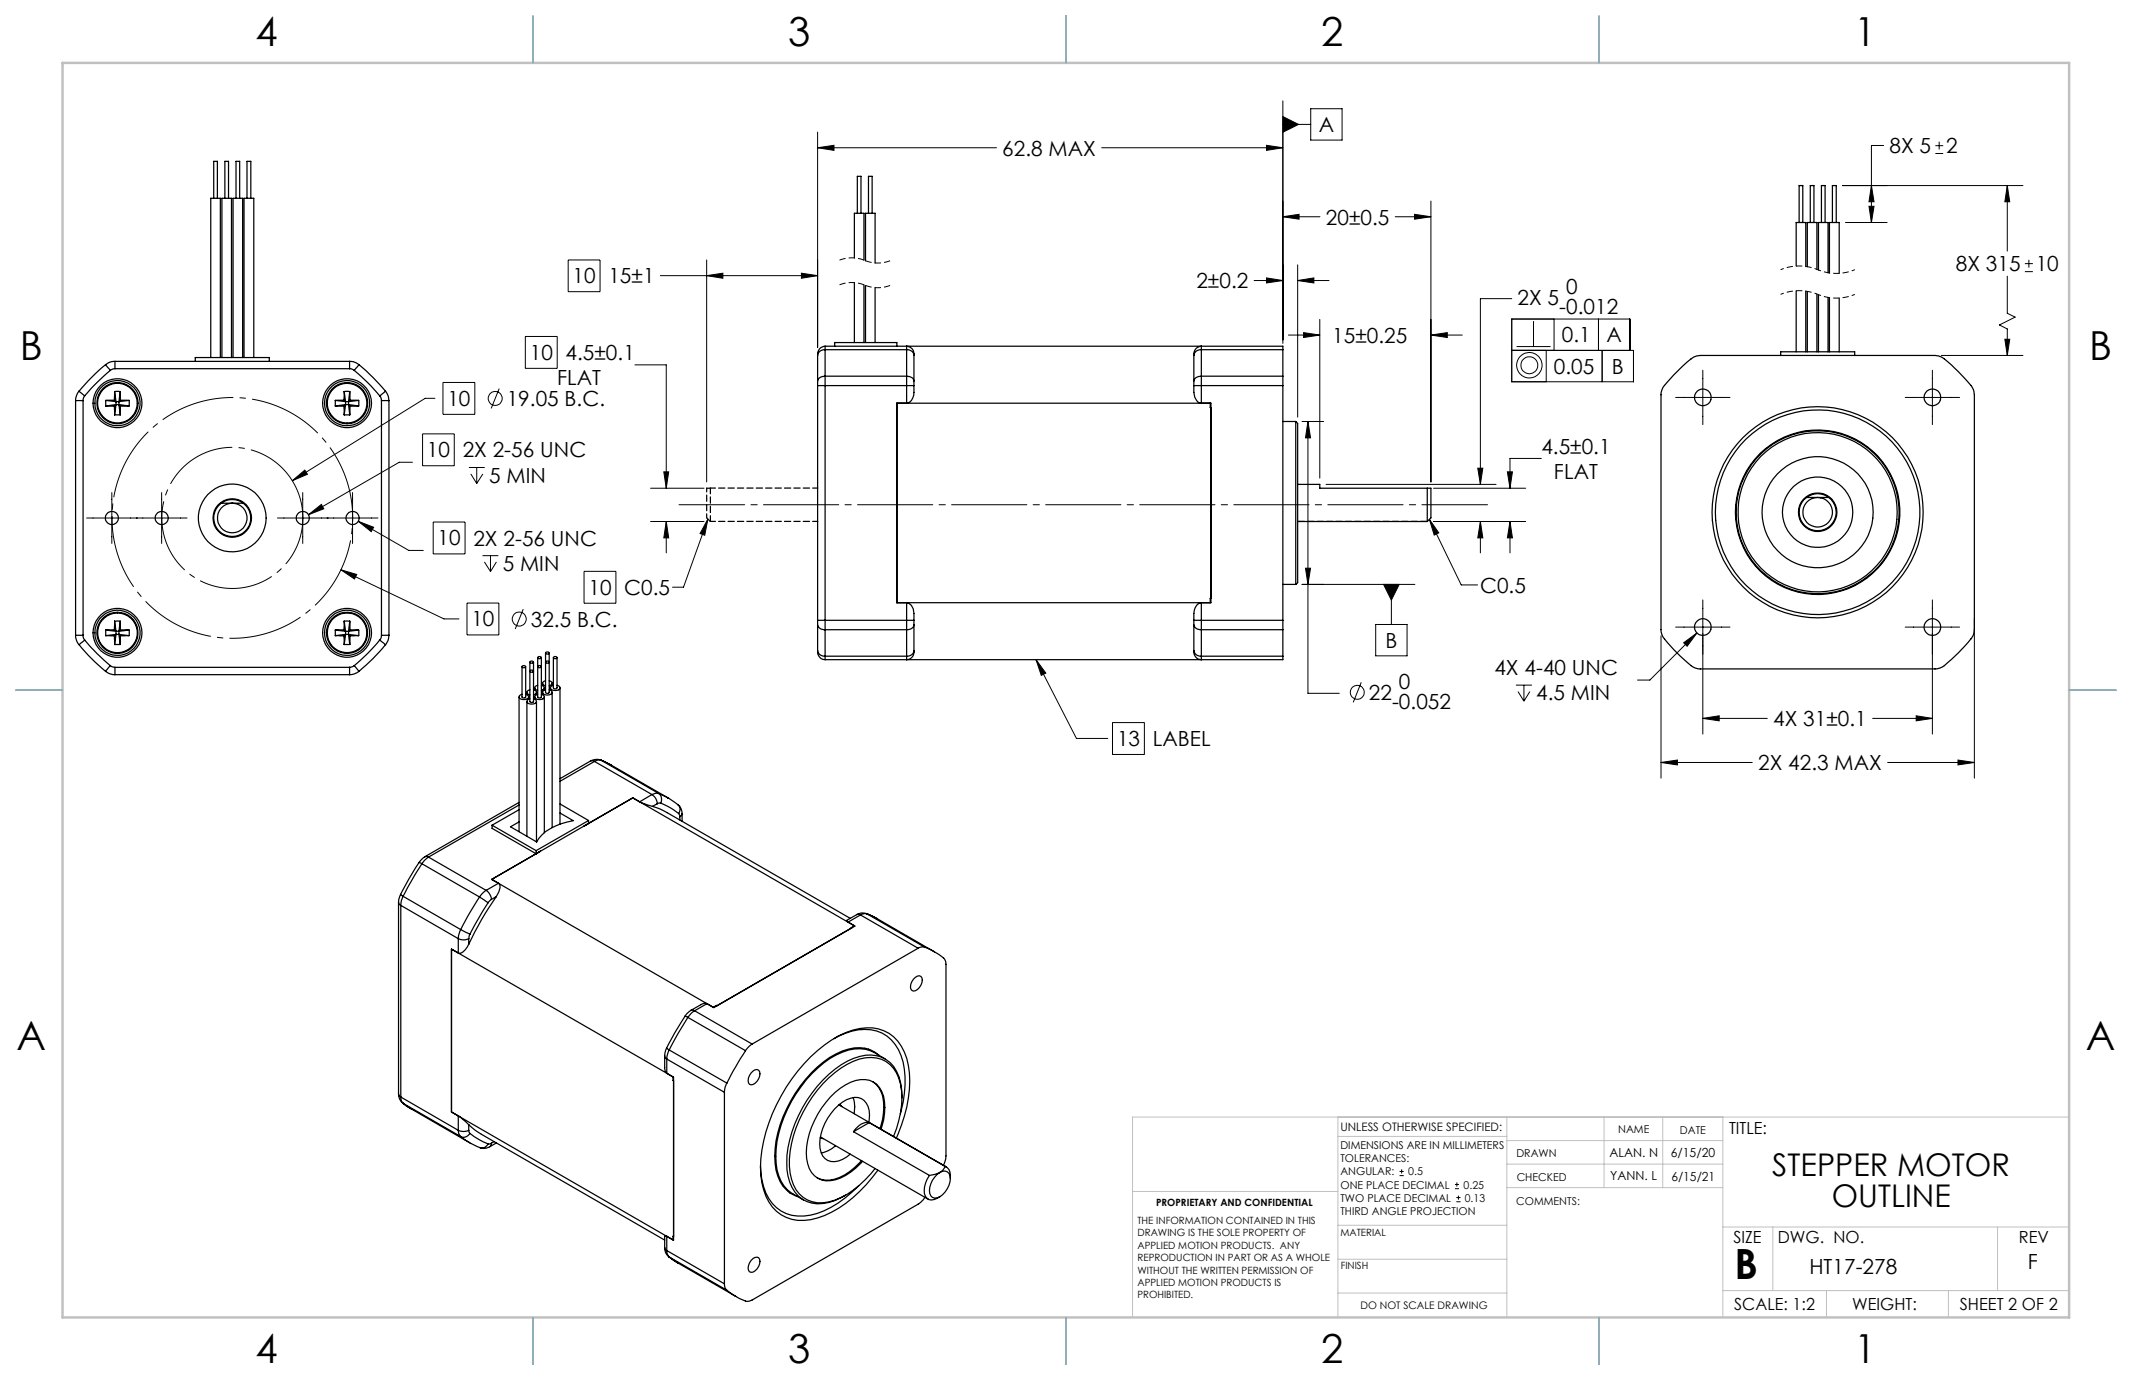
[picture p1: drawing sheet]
<svg xmlns="http://www.w3.org/2000/svg" width="432mm" height="279mm" viewBox="0 0 432 279" stroke-linecap="round" stroke-linejoin="round" font-family="sans-serif">
<g fill="none" stroke="#000" stroke-width=".2">
<path d="M165.6 29.9l3.3-.5v1zM165.6 26.7v43.6M165.6 29.9h36.2M223.1 29.9h36.7M256.5 29.4l3.3 .5-3.3 .5zM259.8 23.6l3.2 1.6-3.2 1.6zM259.8 25.2h5.7M259.8 20.4v49.1M265.5 22h6.3v6.4h-6.3zM373.2 37.6h36.5M379 37.6l.6 3.3h-1.1zM381.5 29.5h-2.5v15.5"/>
<path d="M392 31.1h1.6M392 29.5h1.6M392.7 28.7v1.6M406.5 37.6l.5 3.3h-1zM406.5 37.6v13.2M115.1 52.6h6.4v6.5h-6.4zM133.7 55.8h31.9M143.1 55.8l3.3-.5v1zM143.1 52.6v45M162.3 55.3l3.3 .5-3.3 .5zM254 56.8h5.8M256.5 56.3l3.3 .5-3.3 .5z"/>
<path d="M259.8 43.9l3.3-.5v1zM259.8 43.9h7.5M262.8 56.8l3.3-.5v1zM262.8 53.6v30.9M262.8 56.8h6.4M282.6 43.9h7.2M286.5 43.4l3.3 .5-3.3 .5zM289.8 40.7v56.9M373.8 45h8.4M378.5 41.8h1.1l-.6 3.2zM406.5 55.9v7.5l1.6 .8-3.1 1.6 1.5 .8v5.4M410.1 55h1.6"/>
<path d="M410.1 53.4h1.6M410.9 52.6v1.6M89.7 77.4h6.5v6.5h-6.5zM101.1 78.7l-1.6 4M106.4 68.1h6.5v6.5h-6.5zM128.6 73.9h6.3v24.9M260.9 67.8h6.4M264 67.3l3.3 .5-3.3 .5zM267.3 64.7v32.1M289.8 67.8l3.3-.5v1zM289.8 67.8h6.4M306.2 70.9h24.6v6.4h-24.6v-12.7h23.9v6.3"/>
<path d="M306.2 60.5h-6.4v37.6M307.2 70.2h6.8M310.6 65v5.2M313.2 70.9v6.4M314.7 64.6v6.3M323.7 64.6v6.3M324.5 70.9v6.4M344.9 75v11M391.4 75v11M393.2 72h16.5M406 68.7h1l-.5 3.3zM22.6 99.7v10.3"/>
<path d="M32.7 99.7v10.3M59.2 97.3l2.5-2.1 .6 .8zM61.3 99.7v10.3M71.4 99.7v10.3M83.5 93.6h-2.6l-18.4 10.6M85.6 87.8h6.4v6.5h-6.4zM88.1 80.6h-2l-26.9 16.7M95 94.7h3.2M95.4 96l1.2 1.9M96.6 94.7v3.2M97.8 96l-1.2 1.9M131.8 98.8h10.8"/>
<path d="M134.4 95.5h1l-.5 3.3zM263.7 85.3h4.4M264.9 85.3l.5 3.4h-1zM264.9 85.3v55.1h6.4M268.6 98.1h34.4M290.3 98.8h18.7M299.3 94.8h1l-.5 3.3zM305.3 95.5h1l-.5 3.3zM312.2 92.8h-6.4v6M339.4 80.5h11M385.9 80.5h11M17.5 104.9h20.4"/>
<path d="M56.2 104.9h20.4M62.5 104.2l2.6-2.1 .5 .9zM69 115.4l3.2 .9-.4 .9zM69 115.4l20.9 9.9h3.1M72.6 105.6l3.1 1.2-.5 .8zM72.6 105.6l10.2 5.8h2.9M87.7 105.7h6.5v6.4h-6.5zM97.7 112.5h3.2M98.1 113.8l1.2 1.9M99.3 112.5v3.2M100.5 113.8l-1.2 1.9M118.3 115.7h6.4v6.4h-6.4z"/>
<path d="M131.8 105.6h10.8M134.9 105.6l.5 3.3h-1zM134.9 105.6v6.3M143.4 105.1l-.7 3.3-.9-.4zM143.4 105.1l-5 13.8h-2.2M263.7 118.3h22.9M264.4 115h1l-.5 3.3zM280.2 118.3h3.2l-1.6 3.2zM281.8 118.3v8.1M289.5 105.1l1.9 2.8-.9 .4zM289.5 105.1l6.4 13.3h3.4M290.3 105.6h18.7"/>
<path d="M299.8 105.6l.5 3.3h-1zM299.8 105.6v6.3M305.8 105.6l.5 3.3h-1zM305.8 105.6v6.3M94.6 122.1h6.4v6.5h-6.4zM106 123.3l-1.6 4.1M209.8 133.6l2 2.7-.9 .4zM209.8 133.6l8.2 15.9h6.4M275.7 138.1l-1.6 4.1M278.6 126.4h6.4v6.4h-6.4zM307 138.7h3.3M308.6 138.7v3.3"/>
<path d="M336.4 128.7v28.9M339.4 127h11M341 130.1l2.7-1.9-2 2.6zM343.7 128.2l-9.5 9.5h-2.6M344.9 121.5v27.1M385.9 127h11M391.4 121.5v27.1M399.9 125.2v32.4M225.3 146.3h6.5v6.5h-6.5zM307.4 140l1.2 2M309.8 140l-1.2 2M336.4 154.4l3.3-.5v1z"/>
<path d="M336.4 154.4h18.5M344.9 145.5l3.3-.6v1zM344.9 145.5h13M379.3 145.5h12.1M382.3 154.4h17.6M388.1 144.9l3.3 .6-3.3 .4zM396.6 153.9l3.3 .5-3.3 .5zM283.5 238h.8M283.5 237.2h.8M283.9 236.7v.9M294.7 239.8h.8M295.1 239.4v.8"/>
<path d="M294.7 240.7h.8M295 243.3h.8M295 242.5h.8M295.4 242.1v.8"/>
<circle cx="309.7" cy="73.9" r="2.57"/>
<circle cx="309.7" cy="73.9" r="1.72"/>
<circle cx="100.3" cy="80.7" r="1.41"/>
<circle cx="105.2" cy="125.3" r="1.42"/>
<circle cx="274.9" cy="140.2" r="1.41"/>
</g>
<path d="M368.2 59.6a9.8 9.8 0 0 0-7.6 0M368.2 54.6a9.8 9.8 0 0 0-7.6 0M375.7 59.6a9.8 9.8 0 0 1-7.5 0M375.7 54.6a9.8 9.8 0 0 1-7.5 0" fill="none" stroke="#000" stroke-width=".2" stroke-dasharray="1.3 .6" stroke-dashoffset=".6" stroke-linecap="butt"/>
<path d="M175.2 57.7a6.9 6.9 0 0 0-5.3 0M175.2 52.7a6.9 6.9 0 0 0-5.3 0M180.4 57.7a6.9 6.9 0 0 1-5.2 0M180.4 52.7a6.9 6.9 0 0 1-5.2 0" fill="none" stroke="#000" stroke-width=".2" stroke-dasharray="1.3 .6" stroke-dashoffset="1.7" stroke-linecap="butt"/>
<path d="M60.7 100.7a14.3 14.3 0 0 0-23.8-5.8 14.3 14.3 0 0 0 6.2 23.7 14.3 14.3 0 0 0 17.9-16.9l-.3-1" fill="none" stroke="#000" stroke-width=".2" stroke-dasharray="15.2 1.3 1.3 1.3" stroke-dashoffset=".8" stroke-linecap="butt"/>
<path d="M70.4 97.7a24.4 24.4 0 0 0-40.9-9.8 24.4 24.4 0 0 0 11.2 40.5 24.4 24.4 0 0 0 30-29.3l-.3-1.4" fill="none" stroke="#000" stroke-width=".2" stroke-dasharray="15.2 1.3 1.3 1.3" stroke-dashoffset="7.2" stroke-linecap="butt"/>
<path d="M137.5 102.2h163.8" fill="none" stroke="#000" stroke-width=".2" stroke-dasharray="15.2 1.3 1.3 1.3" stroke-dashoffset="1.9"/>
<g fill="none" stroke="#c0c0c0" stroke-width=".2">
<path d="M271 226.2v40.5M271 230.1h34.2M305.2 226.2v40.5M305.2 235.7h43.7M305.2 230.9h43.7M324.9 226.2v14.3M336.8 226.2v14.3M348.9 226.2v40.5M419.1 226.2h-189.7v40.5M229.4 241.2h41.6M271 255h34.2M271 248.1h34.2"/>
<path d="M305.2 240.5h43.7M348.9 248.4h70.2M359.1 248.4v12.9M404.6 248.4v12.9M271 261.8h34.2M348.9 261.3h70.2M369.9 261.3v5.4M394.6 261.3v5.4"/>
</g>
<path d="M215.9 3.2v9.5M3.1 139.7h9.6M419.1 139.7h9.5M215.9 266.7v9.6" fill="none" stroke="#c0c0c0" stroke-width=".25"/>
<path d="M12.7 12.7h406.4v254h-406.4z" fill="none" stroke="#c0c0c0" stroke-width=".5"/>
<path d="M107.9 3.2v9.5M215.9 3.2v9.5M323.8 3.2v9.5M3.1 139.7h9.6M419.1 139.7h9.5M107.9 266.7v9.6M215.9 266.7v9.6M323.8 266.7v9.6" fill="none" stroke="#24a0c2" stroke-width=".25"/>
<g fill="none" stroke="#000" stroke-width=".25">
<path d="M43.3 40.1v-7.4h.7v7.4M45.5 40.1v-7.4h.8v7.4M47.8 40.1v-7.4h.7v7.4M50 40.1v-7.4h.8v7.4M173 52.2v-9h2v9.5M173 57.3v12.1M173.6 43.2v-7.5h.8v7.5M175 57.7v11.7M175.3 52.8v-9.6h1.9v10.1M175.3 57.8v11.6M175.9 43.2v-7.5h.7v7.5M177.2 58.2v11.2"/>
<path d="M363.8 53.9v-8.9h1.9v9M363.8 58.9v12.3M364.4 45v-7.4h.7v7.4M365.7 58.9v12.3M366 54v-9h2v9.6M366 59v12.2M366.6 45v-7.4h.8v7.4M368 59.5v11.7M368.3 54.7v-9.7h1.9v10.2M368.3 59.7v11.5M368.9 45v-7.4h.7v7.4M370.5 55.3v-10.3h2v10.4"/>
<path d="M371.1 45v-7.4h.8v7.4M16 79.2l1.1 1M16 79.2a2.99 2.99 0 0 0-.7 1.9M21.4 73.8l-2.8 2.6-2.6 2.8M21.4 73.8l.9 1.2M22.3 75a41.2 41.2 0 0 0-5.2 5.2M23.2 79.3h1.1M23.2 79.3v1.7M23.2 79.3l.3 2M23.3 74.6l-.4 .1-.6 .3M23.3 73.2h-.8l-1.1 .6M23.3 74.6h47.5"/>
<path d="M23.3 73.2v1.4M23.3 73.2h47.5M24.3 79.3l.1 1.7M24.3 79.3l-.2 2M39.5 73.2v-.8h15v.8M42.7 72.4v-32.3h1.9v32.3M44.9 72.4v-32.3h2v32.3M47.2 72.4v-32.3h1.9v32.3M49.4 72.4v-32.3h2v32.3M69.7 79.3h1.1M69.7 79.3v1.7M69.7 79.3l.3 2"/>
<path d="M70.8 74.6l.4 .1 .6 .3M70.8 73.2a3 3 0 0 1 1.9 .6M70.8 73.2v1.4M70.8 79.3l.1 1.7M70.8 79.3l-.2 2M71.8 75a38 38 0 0 1 5.1 5.2M72.7 73.8l-.9 1.2M72.7 73.8a41.2 41.2 0 0 1 5.4 5.4M78.1 79.2l-1.2 1M78.1 79.2l.5 .9 .2 1M165.6 77.1a1.37 1.37 0 0 1 1.5-.9h16.5a1.3 1.3 0 0 1 1.5 .9M165.6 72a1.36 1.36 0 0 1 1.5-1.2h16.5a1.29 1.29 0 0 1 1.5 1.2"/>
<path d="M165.6 78.1h19.5M167.1 70.1a1.57 1.57 0 0 0-1.5 1.5v60.4a1.57 1.57 0 0 0 1.5 1.6M167.1 70.1h92.7v63.5h-92.7M167.1 70.1v63.5M169.1 70.1v-.7h12.5v.7M183.6 70.1a1.51 1.51 0 0 1 1.5 1.5v7.8a1.93 1.93 0 0 1-1.5 2.2zM241.8 78.1h18M242.3 70.6l1-.5v11.5a1.46 1.46 0 0 1-1.3-1.2l-.2-1v-7.8zM259.8 76.2h-16.5a1.37 1.37 0 0 0-1.5 .9M259.8 70.8h-16.5a1.36 1.36 0 0 0-1.5 1.2M339 75.9a15.5 15.5 0 0 1 4.6-3.8l.8-.1h47.5l.7 .1a7.7 7.7 0 0 1 3.3 2.5 18.4 18.4 0 0 1 3.8 4.4l.2 .9v47.6a2.81 2.81 0 0 1-.7 1.9 31.4 31.4 0 0 1-6.1 5.7l-1 .3h-47.7a3 3 0 0 1-1.9-.6 28.2 28.2 0 0 1-5.9-6.3l-.2-.8v-47.8a2.99 2.99 0 0 1 .7-1.9zM360.6 72v-.8h15v.8"/>
<path d="M370.2 60.2v11M370.5 60.3v10.9M372.5 60.4v10.8M15.3 81.1v47.5M15.3 81.1h1.5M16.8 81.1v47.5M17.1 80.2l-.3 .9M21.4 82.2h1.8M21.4 81.1v1.1M21.4 81.1l2.1 .2M23.2 81l-1.8 .1M23.2 82.2v1.8"/>
<path d="M23.2 81l.3 .3M23.2 84h1.1M23.5 81.9l-2.1 .3M23.5 81.9l-.3 .3M23.5 81.9l-.3 2.1M23.5 81.9h.6M23.5 81.3v.6M23.5 81.3h.6M24.1 81.9l.3 .3M24.1 81.9l2 .3M24.1 81.9l.2 2.1M24.1 81.3v.6"/>
<path d="M24.4 82.2l-.1 1.8M24.4 81l1.7 .1M24.4 81l-.3 .3M26.1 82.2h-1.7M26.1 81.1v1.1M26.1 81.1l-2 .2M67.9 82.2h1.8M67.9 81.1v1.1M67.9 81.1l2.1 .2M69.7 81l-1.8 .1M69.7 82.2v1.8M69.7 81l.3 .3"/>
<path d="M69.7 84h1.1M70 81.9h.6M70 81.3h.6M70 81.9l-.3 .3M70 81.3v.6M70 81.9l-2.1 .3M70 81.9l-.3 2.1M70.6 81.3v.6M70.6 81.9l.3 .3M70.6 81.9l2 .3M70.6 81.9l.2 2.1M70.9 81l1.7 .1"/>
<path d="M70.9 82.2l-.1 1.8M70.9 81l-.3 .3M72.6 82.2h-1.7M72.6 81.1v1.1M72.6 81.1l-2 .2M76.9 80.2l.3 .4 .1 .5M77.3 81.1h1.5M77.3 81.1v47.5M78.8 81.1v47.5M143.1 98.8h.8M181.6 81.6h63.7v40.4h-63.7zM245.1 81.6v.9h.2"/>
<path d="M259.8 85.3h2.6M262.4 85.3l.4 .4v32.3l-.4 .3M262.4 85.3v33M262.8 98.1h4.5v.7h22.5v6l-.7 .8M289.1 98.8v6.8M44.8 101.9a3.7 3.7 0 0 0-.5 5.5 3.7 3.7 0 0 0 5.5 0 3.7 3.7 0 0 0-.5-5.5M44.8 101.9a3.8 3.8 0 0 1 4.5 0M44.8 101.9h4.5M143.1 104.8l.8 .8M259.8 118.3h2.6M262.8 105.6h26.3M365.9 100.7a3.7 3.7 0 0 0-.5 5.5 3.7 3.7 0 0 0 5.5 0 3.7 3.7 0 0 0-.5-5.5"/>
<path d="M365.9 100.7a3.6 3.6 0 0 1 4.5 0M365.9 100.7h4.5M15.3 128.6a2.81 2.81 0 0 0 .7 1.9M15.3 128.6h1.5M16 130.5l1.9 2.2 3.5 3.2M16.8 128.6l.3 1M17.1 129.6l-1.1 .9M17.1 129.6a38.5 38.5 0 0 0 5.2 5.2M21.4 135.9a3 3 0 0 0 1.9 .7M21.4 128.7h1.8M21.4 127.6v1.1M21.4 127.6l2.1 .2"/>
<path d="M22.3 134.8l-.9 1.1M22.3 134.8l1 .3M23.2 127.5l-1.8 .1M23.2 128.7v1.8M23.2 127.5l.3 .3M23.2 125.8h1.1M23.2 125.8v1.7M23.2 130.5h1.1M23.2 125.8l.3 2M23.3 135.1h47.5M23.3 135.1v1.5M23.3 136.6h47.5"/>
<path d="M23.5 127.8v.6M23.5 128.4l-2.1 .3M23.5 128.4l-.3 .3M23.5 128.4l-.3 2.1M23.5 128.4h.6M23.5 127.8h.6M24.1 127.8v.6M24.1 128.4l.2 2.1M24.1 128.4l.3 .3M24.1 128.4l2 .3M24.3 125.8l.1 1.7M24.3 125.8l-.2 2"/>
<path d="M24.4 128.7l-.1 1.8M24.4 127.5l1.7 .1M24.4 127.5l-.3 .3M26.1 128.7h-1.7M26.1 127.6v1.1M26.1 127.6l-2 .2M67.9 128.7h1.8M67.9 127.6v1.1M67.9 127.6l2.1 .2M69.7 128.7v1.8M69.7 127.5l-1.8 .1M69.7 127.5l.3 .3"/>
<path d="M69.7 125.8h1.1M69.7 125.8v1.7M69.7 130.5h1.1M69.7 125.8l.3 2M70 128.4h.6M70 127.8h.6M70 128.4l-2.1 .3M70 128.4l-.3 .3M70 128.4l-.3 2.1M70 127.8v.6M70.6 128.4l.2 2.1M70.6 128.4l.3 .3"/>
<path d="M70.6 128.4l2 .3M70.6 127.8v.6M70.8 135.1v1.5M70.8 125.8l.1 1.7M70.8 125.8l-.2 2M70.9 128.7l-.1 1.8M70.9 127.5l1.7 .1M70.9 127.5l-.3 .3M71.8 134.8l-1 .3M71.8 134.8l.9 1.1M72.6 128.7h-1.7M72.6 127.6v1.1"/>
<path d="M72.6 127.6l-2 .2M72.7 135.9a3 3 0 0 1-1.9 .7M76.9 129.6a35.7 35.7 0 0 1-5.1 5.2M76.9 129.6l1.2 .9M77.3 128.6l-.1 .6-.3 .4M77.3 128.6h1.5M78.1 130.5a38.7 38.7 0 0 1-5.4 5.4M78.8 128.6a2.81 2.81 0 0 1-.7 1.9M105.7 135v6.1a.43 .43 0 0 0 .8 0v-6.1M105.7 134.9l.5-.1 .3 .2-.3 .2h-.3zM107.3 139.7l-.3 .1-.3 .4 .1 .2 .5 .3M107.3 134.1v7.9a.43 .43 0 0 0 .8 0v-7.9"/>
<path d="M107.3 134l.5-.2 .3 .3-.3 .2h-.3zM107.3 135.8l.5-.1 .3 .2-.3 .2h-.3zM108.1 139.7l.3 .1 .3 .4-.1 .2-.5 .3M108.3 139.2v.5M108.9 138.7l-.3 .2-.3 .3 .1 .3 .5 .3M108.9 133.1v8a.43 .43 0 0 0 .7 0v-8M108.9 133l.5-.1 .2 .2-.2 .2h-.3zM108.9 134.9l.5-.1 .2 .2-.2 .2h-.3zM109.6 138.7l.4 .2 .2 .3v.3l-.6 .3M109.9 138.3v.5M110.2 139.2v.5M110.5 137.8l-.3 .1-.3 .4 .1 .3 .5 .3"/>
<path d="M110.5 132.2v8a.4 .4 0 0 0 .4 .2 .4 .4 0 0 0 .3-.2v-8M110.5 139.7l-.3 .1-.3 .4a1.12 1.12 0 0 0 1.9 0l-.3-.4-.3-.1M110.5 134l.5-.2 .2 .3-.2 .2h-.3zM110.5 132.1l.2-.1 .5 .1a.34 .34 0 0 1-.3 .3 .34 .34 0 0 1-.4-.3zM111.2 137.8l.3 .1 .3 .4v.3l-.6 .3M111.5 139.2v.5M111.8 138.3v.5M112.1 138.7l-.3 .2-.3 .3a1.12 1.12 0 0 0 1.9 0l-.3-.3-.3-.2M112.1 133.1v6.1a.4 .4 0 0 0 .3 .3 .4 .4 0 0 0 .4-.3v-6.1M112.1 133l.5-.1 .2 .2-.2 .2h-.3zM113.4 139.2v27.7M165.6 126.5a1.37 1.37 0 0 0 1.5 1h16.5a1.3 1.3 0 0 0 1.5-1"/>
<path d="M165.6 131.7a1.37 1.37 0 0 0 1.5 1.2h16.5a1.3 1.3 0 0 0 1.5-1.2M165.6 125.6h19.5M183.6 122a1.88 1.88 0 0 1 1.5 2.2v7.8a1.51 1.51 0 0 1-1.5 1.6zM241.8 126.5a1.37 1.37 0 0 0 1.5 1h16.5M241.8 131.7a1.37 1.37 0 0 0 1.5 1.2h16.5M241.8 125.6h18M242.4 122.6l.3-.4 .6-.2v11.6a1.57 1.57 0 0 1-1.5-1.6v-7.8l.2-1.1zM245.3 121.1h-.2v.9M105.1 141.1v27.3M105.7 140.6l-.5 .3-.1 .2a1.15 1.15 0 0 0 2 0l-.1-.2-.5-.3M106.7 140.2v.5M106.7 142v27.3"/>
<path d="M107.1 141.1v.5M107.3 141.5l-.5 .3-.1 .2a1.15 1.15 0 0 0 2 0l-.1-.2-.5-.3M108.3 141.1v.5M108.7 140.2v.5M108.7 142v28.4M108.9 140.6l-.5 .3-.1 .2a1.15 1.15 0 0 0 1.9 0v-.2l-.6-.3M109.9 140.2v.5M110.2 141.1v27.5M111.8 140.2v27.3M119.6 154.1l.8 .1M119.6 154.1l-6.2 3.6M120.4 154.2l11.6 6.7"/>
<path d="M120.4 154.2l-7 4M121.6 153.8a2.65 2.65 0 0 0-2 .3M121.6 153.8l2.1 1.1M121.6 153.8l.1 .1M121.7 153.9l-.4-.1-.9 .4M121.7 153.9l2 1M121.7 153.9l11.7 6.8M123.7 154.9l11.7 6.7-.2-.1M84.9 174.6l-2.1 3.4-1.7 3.1M84.9 174.6l.5 .3M85.4 174.9l-3.8 6.6M85.4 174.9l11.7 6.7"/>
<path d="M86 173.5l-1.1 1.1M86 173.5l.4-.1 .4 .1M86.8 173.5l-1.4 1.4M86.8 173.5l11.7 6.8M99.6 178l1.4 .8M99.7 167.1l8.9 5.1M99.7 167.1v.6l8.9 5.2M101 178.8l.2 .4 .1 .5-.3 .9-.5 .9M101 178.8l-2.5 1.5M105.1 162.5l-19.1 11M105.1 163.9l-5.4 3.2M105.1 163l-18.3 10.5"/>
<path d="M108.6 172.2v.7M109.5 172.3l-.9 .6M113.4 164.6l2.7 1.6a10.1 10.1 0 0 0-7.4 4.3l-5.3-3.1 1.7-1M113.4 162.8l5.8 3.3M119.2 166.1l-10.6 6.1M128.2 161.5l44.9 26-28.5 16.5-45-26M128.2 161.5l-28.6 16.5M128.2 161.5l-9.9 5.8 .9-.6v-.6M128.2 161.5l1.3 .8M129.5 162.3l2.7 1M132 160.9a2.23 2.23 0 0 1 1.1 1.8M132 160.9l-2.5 1.4"/>
<path d="M132.2 163.3l1.5 .5 1.4 .7 37.1 21.4M133.1 162.7l-.9 .6M133.4 160.7l-.4-.1-1 .3M133.4 160.7a1.56 1.56 0 0 1 .4 1.9M133.4 160.7l1.8 .8M133.8 162.6l-.7 .1M133.8 162.6l1.9 .9 1.7 1.2M135.2 161.5l2.1 1.4M137.3 162.9a2.25 2.25 0 0 1 .8 1.8M137.3 162.9a1.28 1.28 0 0 1 .1 1.8M137.4 164.7l.3 .6M137.7 165.3v.7"/>
<path d="M138.1 164.7l-.4 .6M138.1 164.7v1.6M80.7 182.7l.1 .3 .4 .3M80.7 182.7v38.8M81.1 181.1l-.4 1.6M81.1 181.1l.5 .4M81.2 183.3l11.6 6.7M81.2 183.3v38.8M81.6 181.5l-.3 .9-.1 .9M81.6 181.5l11.7 6.7M91.4 192.2l45 25.9v33l-45-26M91.4 192.2v32.9"/>
<path d="M91.4 192.2l1.4 .7M92.8 190l.8 .3h.6l.7-.3M92.8 190v2.9M93.3 188.2l1.9 .9M93.3 188.2l-.4 1.2-.1 .6M94.9 191.2a2.9 2.9 0 0 1-1.8 1.8l-.3-.1M94.9 190v1.2M95.2 189.1l-.3 .9M97.1 181.6l-2 3.3-1.8 3.3M97.1 181.6l1.7 1.2M98.5 180.3l-1.4 1.3M98.5 180.3a2.49 2.49 0 0 1 1 1.8"/>
<path d="M98.8 182.8l-3.6 6.3M99.5 182.1l-.7 .7M100.5 181.5a63.3 63.3 0 0 0-5.6 9.7M100.5 181.5l-1 .6M171.5 186.4l.3 .3M171.8 186.7l1.2 .7-.6 .4 .1 .1M173.5 185.2l.4-.1 .4 .1M173.5 185.2l-2 1.1M174.3 185.2l-2.5 1.5M174.3 185.2l11.6 6.8M175.5 185a2.22 2.22 0 0 0-2 .2M175.5 185l2.1 1"/>
<path d="M175.5 185h.1M175.6 185h-.4l-.9 .2M175.6 185l2 1M175.6 185l11.7 6.8M177.6 186l11.7 6.7M185 198.3a1.02 1.02 0 0 1 1.7-.3 2.32 2.32 0 0 1-1.7 2.7 .94 .94 0 0 1-.5-1.4zM185.9 192l-33.6 19.4M187.3 191.8l-.5-.1-.9 .3M187.3 191.8a8.6 8.6 0 0 1 4.2 2.7l.1 .7v38.8l-.1 .7-.4 1.2M134.6 213.8v2.6l.1 .5 .3 .4M134.6 213.8l.1 .3 .3 .3M135 212.2l-.4 1.6"/>
<path d="M135 212.2l.5 .4M135 214.4l11.7 6.8M135 217.3l1.3 .8 .1 .7M135 214.4v2.9M135.5 212.6l-.4 1.1-.1 .7M135.5 212.6l11.7 6.7M138.7 205.7l-2.1 3.5-1.6 3M138.7 205.7l.6 .3M139.3 206l-2 3.2-1.8 3.4M139.3 206l11.7 6.7M139.9 204.6l-1.2 1.1M139.9 204.6l.4-.1 .4 .1"/>
<path d="M140.7 204.6l-.6 .4-.8 1M140.7 204.6l11.6 6.8M143.2 203.2a1.25 1.25 0 0 0-1.2 .2l-2.1 1.2M143.2 203.2l-2.5 1.4M143.2 203.2l1.3 .7 .6-.3h.1M147.2 219.3l-.4 .9-.1 1M151 212.7l-2.5 4.1-1.3 2.5M152.1 217.2a1.02 1.02 0 0 1 1.7-.2 2.32 2.32 0 0 1-1.7 2.6 .94 .94 0 0 1-.5-1.3zM152.3 211.4l-1.3 1.3M168.9 210.3a10.5 10.5 0 0 1 9.7-1.1 9 9 0 0 1 4.6 7.3 23.2 23.2 0 0 1-.8 9M176.8 219a5.7 5.7 0 0 1 2.2 5.1 12.6 12.6 0 0 1-.8 4.4M178 213.7a6.8 6.8 0 0 0-7.4-.9 22.2 22.2 0 0 0-10.5 10.1 21.7 21.7 0 0 0-2.9 14 6.6 6.6 0 0 0 4.3 5.4"/>
<path d="M179.2 214.4a8.6 8.6 0 0 0-6.1-2 15 15 0 0 0-8.6 4.9 26 26 0 0 0-7.4 16.8 8.7 8.7 0 0 0 3.2 7.4l2.4 1.5M80.7 221.5a2.25 2.25 0 0 0 .8 1.8M80.7 221.5l.1 .3 .4 .3M81.2 222.1a1.57 1.57 0 0 0 .4 1.3M81.2 222.1l11.6 6.7M81.5 223.3l1.9 1.3M81.5 223.3l.1 .1M81.6 223.4l1.8 1.2M81.6 223.4l11.7 6.7M83.4 224.6l11.7 6.8M91.4 225.1l1.4 .8M92.8 225.9l2.1 1.8"/>
<path d="M92.8 228.8a2.39 2.39 0 0 0 2.1 0M92.8 228.8l.1 .6 .4 .7M92.8 225.9v2.9M93.3 230.1l1.8 1.3M94.9 227.7l1.3 1.1 1.3 .9 37.1 21.4M94.9 228.8l.3 .7M94.9 227.7v1.1M95.1 231.4l2.2 1M95.2 229.5a1.45 1.45 0 0 1-1.9 .6M95.2 229.5l1.7 1.2 1.9 .9M98.8 231.6a1.34 1.34 0 0 1-1.5 .8M99.2 232.2a2.17 2.17 0 0 1-1.9 .2"/>
<path d="M99.5 231.5l-.7 .1M99.5 231.5l-.1 .4-.2 .3M100.1 231.1l-.6 .4M100.5 231.4l-1.3 .8M146.7 221.2v38.7M154 236a11.5 11.5 0 0 0 3.3 8.5 8.9 8.9 0 0 0 9.6 .6 23.5 23.5 0 0 0 7-5M166.1 230.4l.7 .1M166.2 230.2l21.8 12.6M169.2 232a5.9 5.9 0 0 1-2.9 1.4M169.9 223.7l21.8 12.6M170 223.6l.5 .4M172.8 222.2a6.2 6.2 0 0 1 .2 3.3"/>
<path d="M172.9 229.1l15.3 8.9M174.5 235a9.8 9.8 0 0 1-7.4 3.9l-1.6-.4M176 227.2a4.4 4.4 0 0 0-1.6-4.8 4.6 4.6 0 0 0-4.6 1.4 10.8 10.8 0 0 0-3.7 8.7 2.88 2.88 0 0 0 4.5 2.2l1.6-1M176 227.3a3.3 3.3 0 0 0-3.1 1.8M176 227.3l15.4 8.8M176 227.3l-3.1 1.8M178.4 228.6a11.4 11.4 0 0 0 .2-7.5 4.2 4.2 0 0 0-5.3-2.3 15.4 15.4 0 0 0-8.9 9.4 11.7 11.7 0 0 0-.5 8.4 4.2 4.2 0 0 0 5.3 2.3 12.2 12.2 0 0 0 5.5-3.8M181.5 230.4a26.5 26.5 0 0 0 2.5-14.7 8.5 8.5 0 0 0-6.1-7.4 13.5 13.5 0 0 0-10.9 3.3 34 34 0 0 0-13 24.7 12.2 12.2 0 0 0 3.3 9 8.3 8.3 0 0 0 8.3 1.3 24.5 24.5 0 0 0 12.2-9.7M182.7 222.2a8.4 8.4 0 0 0-3.3-7.3 7.6 7.6 0 0 0-7.8 .6 24.9 24.9 0 0 0-11.7 20.6 7.7 7.7 0 0 0 3.6 6.9 7.6 7.6 0 0 0 6.8-.5 20.1 20.1 0 0 0 6.9-5.9M182.7 222.2a20.9 20.9 0 0 1-1.7 7.9M182.7 222.2a9.9 9.9 0 0 0-2.4-7 6.7 6.7 0 0 0-7.4-.9 22 22 0 0 0-10.4 10 22.8 22.8 0 0 0-3.1 12.5 7.4 7.4 0 0 0 4 6.5 9.1 9.1 0 0 0 7.9-1.3M188.2 238a4.5 4.5 0 0 0-.8 4.2 1.55 1.55 0 0 0 2.4 .4l.6-.3"/>
<path d="M189.8 237.8a1.62 1.62 0 0 1 2.4-.2 4 4 0 0 1-2.4 4.9 1.24 1.24 0 0 1-1.6-1.4 4.8 4.8 0 0 1 1.6-3.3zM190.4 237.4l-2.2 .6M191.4 236.1l-.5 .9-.5 .4M191.4 236.1a2.22 2.22 0 0 1 1.1 2.5M134.6 252.6a2.1 2.1 0 0 0 .8 1.8M134.6 252.6v.2l.4 .4M135 253.2l.1 .6 .4 .7M135 250.3l-.4-.1v2.4M135 250.3l1.3 .7v-.7l.1 .1M135 250.3v2.9M135 253.2l11.7 6.7M135.4 254.4l1.9 1.3"/>
<path d="M135.4 254.4l.1 .1M135.5 254.5l1.8 1.2M135.5 254.5l11.7 6.7M137.3 255.7l11.7 6.8M146.7 259.9a1.46 1.46 0 0 0 .5 1.3M152.1 255.2a1.25 1.25 0 0 1 1.5-.6 2.1 2.1 0 0 1-1.5 3 .92 .92 0 0 1-.5-1.3zM187.3 242.5l-1.4 1.3-33.7 19.5a1.52 1.52 0 0 1-1.7-.1l-2-1-1.3-1"/>
<circle cx="23.8" cy="81.6" r="4"/>
<circle cx="23.8" cy="81.6" r="5"/>
<circle cx="23.8" cy="81.6" r="4.6"/>
<circle cx="23.8" cy="81.6" r="4.2"/>
<circle cx="70.3" cy="81.6" r="5"/>
<circle cx="70.3" cy="81.6" r="4"/>
<circle cx="70.3" cy="81.6" r="4.2"/>
<circle cx="70.3" cy="81.6" r="4.6"/>
<circle cx="344.9" cy="80.4" r="1.69"/>
<circle cx="391.4" cy="80.5" r="1.69"/>
<circle cx="22.7" cy="104.9" r="1.33"/>
<circle cx="32.8" cy="104.9" r="1.33"/>
<circle cx="47" cy="104.9" r="6.9"/>
<circle cx="47" cy="104.9" r="2.99"/>
<circle cx="47" cy="104.9" r="3.9"/>
<circle cx="61.3" cy="104.9" r="1.33"/>
<circle cx="71.4" cy="104.9" r="1.33"/>
<circle cx="368.1" cy="103.7" r="3"/>
<circle cx="368.1" cy="103.7" r="7.1"/>
<circle cx="368.1" cy="103.7" r="21.4"/>
<circle cx="368.1" cy="103.7" r="11.2"/>
<circle cx="368.1" cy="103.7" r="16.5"/>
<circle cx="368.1" cy="103.7" r="16.1"/>
<circle cx="368.1" cy="103.7" r="16.7"/>
<circle cx="368.1" cy="103.7" r="20.7"/>
<circle cx="368.1" cy="103.7" r="3.9"/>
<circle cx="23.8" cy="128.1" r="4"/>
<circle cx="23.8" cy="128.1" r="5"/>
<circle cx="23.8" cy="128.1" r="4.6"/>
<circle cx="23.8" cy="128.1" r="4.2"/>
<circle cx="70.3" cy="128.1" r="5"/>
<circle cx="70.3" cy="128.1" r="4.2"/>
<circle cx="70.3" cy="128.1" r="4.6"/>
<circle cx="70.3" cy="128.1" r="4"/>
<circle cx="344.9" cy="126.9" r="1.69"/>
<circle cx="391.4" cy="126.9" r="1.69"/>
</g>
<g fill="#000">
<path d="M209.8 133.6l2 2.7-.9 .4z"/>
<path d="M69 115.4l2.8 1.8 .4-.9zM59.2 97.3l3.1-1.3-.6-.8z"/>
<path d="M289.5 105.1l1.9 2.8-.9 .4zM143.4 105.1l-.7 3.3-.9-.4zM259.8 23.6l3.2 1.6-3.2 1.6zM280.2 118.3l1.6 3.2 1.6-3.2z"/>
<path d="M388.1 144.9l3.3 .6-3.3 .4zM344.9 145.5l3.3-.6v1zM396.6 153.9l3.3 .5-3.3 .5zM336.4 154.4l3.3-.5v1zM341 130.1l.7 .7 2-2.6zM406 68.7h1l-.5 3.3zM406.5 37.6l.5 3.3h-1zM379 37.6l.6 3.3h-1.1zM378.5 41.8h1.1l-.6 3.2zM264.9 85.3l.5 3.4h-1zM264.4 115h1l-.5 3.3zM286.5 43.4l3.3 .5-3.3 .5zM259.8 43.9l3.3-.5v1zM262.8 56.8l3.3-.5v1zM256.5 56.3l3.3 .5-3.3 .5zM256.5 29.4l3.3 .5-3.3 .5zM165.6 29.9l3.3-.5v1zM143.1 55.8l3.3-.5v1zM162.3 55.3l3.3 .5-3.3 .5zM264 67.3l3.3 .5-3.3 .5zM289.8 67.8l3.3-.5v1zM134.4 95.5h1l-.5 3.3zM134.9 105.6l.5 3.3h-1zM305.3 95.5h1l-.5 3.3zM305.8 105.6l.5 3.3h-1zM299.3 94.8h1l-.5 3.3zM299.8 105.6l.5 3.3h-1zM72.6 105.6l2.6 2 .5-.8zM62.5 104.2l3.1-1.2-.5-.9z"/>
</g>
<path d="M165.6 98.8h-21.7M143.9 105.6h21.7" fill="none" stroke="#000" stroke-width=".25" stroke-dasharray="1.3 .6" stroke-dashoffset=".2"/>
<path d="M262.8 105.6h26.3" fill="none" stroke="#000" stroke-width=".25" stroke-dasharray="1.3 .6" stroke-dashoffset="1.8"/>
<path d="M143.1 104.8v-6" fill="none" stroke="#000" stroke-width=".25" stroke-dasharray="1.3 .6" stroke-dashoffset=".5"/>
<path d="M143.9 98.8v6.8" fill="none" stroke="#000" stroke-width=".25" stroke-dasharray="1.3 .6" stroke-dashoffset=".1"/>
<text font-size="8.4" x="351.3" y="259">B</text>
<g font-size="8.1">
<text x="51.7" y="9.3">4</text>
<text x="159.7" y="9.3">3</text>
<text x="267.6" y="9.3">2</text>
<text x="375.6" y="9.3">1</text>
<text x="4" y="72.8">B</text>
<text x="423.1" y="72.8">B</text>
<text x="3.3" y="212.5">A</text>
<text x="422.4" y="212.5">A</text>
<text x="51.7" y="276">4</text>
<text x="159.7" y="276">3</text>
<text x="267.6" y="276">2</text>
<text x="375.6" y="276">1</text>
</g>
<g font-size="6.3">
<text x="358.9" y="238">STEPPER MOTOR</text>
<text x="371" y="244.4">OUTLINE</text>
</g>
<g font-size="4.2">
<text x="267.1" y="26.8">A</text>
<text x="203" y="31.5">62.8 MAX</text>
<text x="382.7" y="31">8X 5</text>
<text x="394.2" y="31">2</text>
<text x="268.5" y="45.5">20±0.5</text>
<text x="116" y="57.3">10</text>
<text x="123.2" y="57.4">15±1</text>
<text x="242.3" y="58.4">2±0.2</text>
<text x="317.2" y="59.5">0</text>
<text x="396.1" y="54.9">8X 315</text>
<text x="412.3" y="54.9">10</text>
<text x="307.4" y="61.8">2X 5</text>
<text x="315.8" y="63.6">-0.012</text>
<text x="269.8" y="69.4">15±0.25</text>
<text x="316.3" y="69.3">0.1</text>
<text x="325.4" y="69.3">A</text>
<text x="107.3" y="72.8">10</text>
<text x="112.8" y="78">FLAT</text>
<text x="114.5" y="72.9">4.5±0.1</text>
<text x="314.7" y="75.7">0.05</text>
<text x="326.5" y="75.7">B</text>
<text x="90.6" y="82.2">10</text>
<text x="102.6" y="82.2">19.05 B.C.</text>
<text x="86.5" y="92.6">10</text>
<text x="93.7" y="92.6">2X 2-56 UNC</text>
<text x="312.2" y="91.9">4.5±0.1</text>
<text x="99.1" y="97.7">5 MIN</text>
<text x="314.7" y="96.9">FLAT</text>
<text x="88.6" y="110.4">10</text>
<text x="95.9" y="110.5">2X 2-56 UNC</text>
<text x="101.8" y="115.5">5 MIN</text>
<text x="119.2" y="120.4">10</text>
<text x="126.4" y="120.5">C0.5</text>
<text x="299.8" y="120">C0.5</text>
<text x="95.5" y="126.8">10</text>
<text x="107.5" y="126.9">32.5 B.C.</text>
<text x="280.6" y="131.2">B</text>
<text x="302.7" y="136.7">4X 4-40 UNC</text>
<text x="277.2" y="141.7">22</text>
<text x="281.9" y="143.5">-0.052</text>
<text x="283.3" y="139.4">0</text>
<text x="311.1" y="141.8">4.5 MIN</text>
<text x="359.1" y="147">4X 31±0.1</text>
<text x="226.2" y="151">13</text>
<text x="233.5" y="151.1">LABEL</text>
<text x="356.1" y="156">2X 42.3 MAX</text>
<text x="366.5" y="257.9">HT17-278</text>
<text x="410.7" y="256.9">F</text>
</g>
<g font-size="3.4">
<text x="350.2" y="229.5">TITLE:</text>
<text x="351.1" y="251.6">SIZE</text>
<text x="360.1" y="251.7">DWG. NO.</text>
<text x="408.9" y="251.7">REV</text>
<text x="351.2" y="265.2">SCALE: 1:2</text>
<text x="375.1" y="265.2">WEIGHT:</text>
<text x="396.9" y="265.2">SHEET 2 OF 2</text>
</g>
<g font-size="2.5">
<text x="326" y="234.2">ALAN. N</text>
<text x="326.1" y="238.9">YANN. L</text>
<text x="338.4" y="234.3">6/15/20</text>
<text x="338.5" y="239">6/15/21</text>
</g>
<text font-size="2.4" x="271.5" y="229">UNLESS OTHERWISE SPECIFIED:</text>
<g font-size="2.2">
<text x="271.5" y="232.7">DIMENSIONS ARE IN MILLIMETERS</text>
<text x="327.7" y="229.5">NAME</text>
<text x="340.2" y="229.5">DATE</text>
<text x="271.5" y="235.3">TOLERANCES:</text>
<text x="271.5" y="238">ANGULAR:</text>
<text x="285.2" y="238">0.5</text>
<text x="307.1" y="234.3">DRAWN</text>
<text x="307.2" y="239.1">CHECKED</text>
<text x="271.5" y="240.6">ONE PLACE DECIMAL</text>
<text x="271.5" y="245.9">THIRD ANGLE PROJECTION</text>
<text x="271.5" y="243.3">TWO PLACE DECIMAL</text>
<text x="296.4" y="240.6">0.25</text>
<text x="296.7" y="243.3">0.13</text>
<text x="307.1" y="243.9">COMMENTS:</text>
</g>
<text font-size="2.1" x="275.5" y="265.1">DO NOT SCALE DRAWING</text>
<g font-size="2">
<text x="234.1" y="244.2">PROPRIETARY AND CONFIDENTIAL</text>
<text x="230.4" y="247.8">THE INFORMATION CONTAINED IN THIS</text>
<text x="230.4" y="250.3">DRAWING IS THE SOLE PROPERTY OF</text>
<text x="271.5" y="250.2">MATERIAL</text>
<text x="230.4" y="252.8">APPLIED MOTION PRODUCTS. ANY</text>
<text x="230.4" y="255.3">REPRODUCTION IN PART OR AS A WHOLE</text>
<text x="230.4" y="257.8">WITHOUT THE WRITTEN PERMISSION OF</text>
<text x="271.5" y="257">FINISH</text>
<text x="230.4" y="260.4">APPLIED MOTION PRODUCTS IS</text>
<text x="230.4" y="262.9">PROHIBITED.</text>
</g>
</svg>
